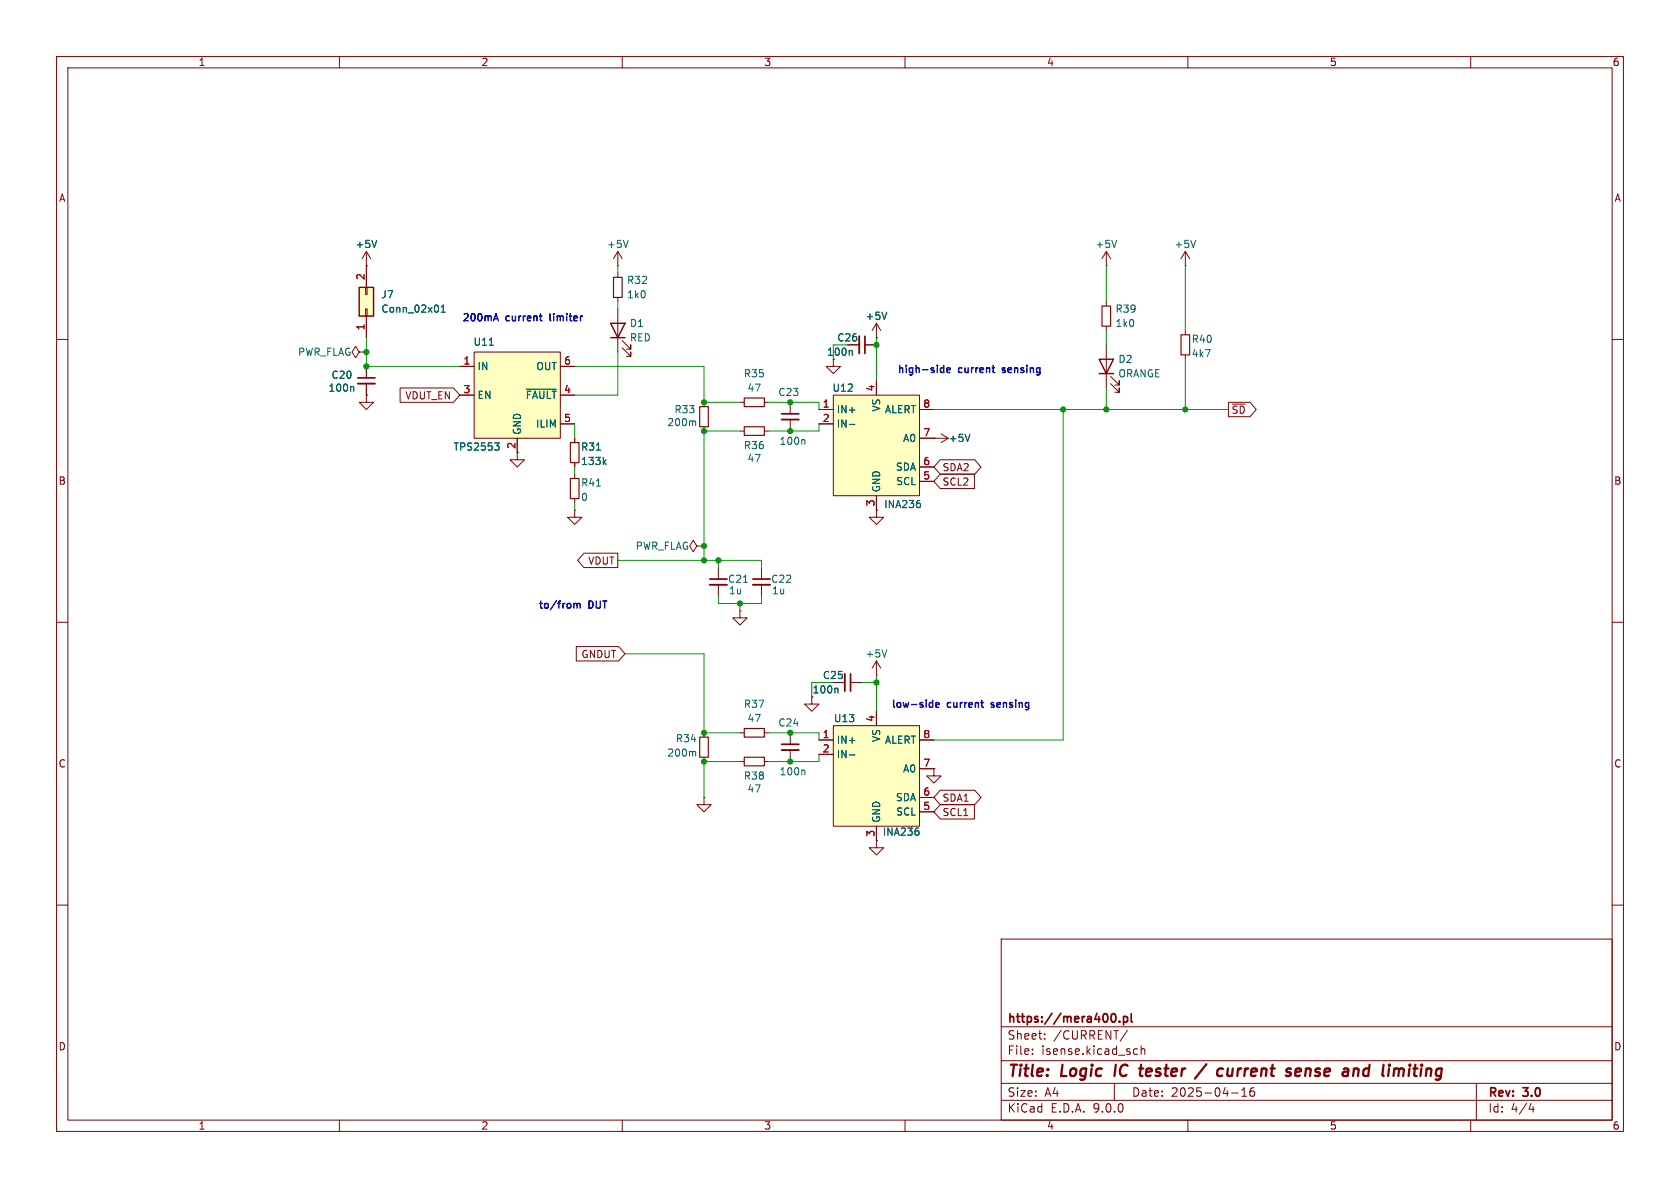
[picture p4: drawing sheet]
<svg xmlns="http://www.w3.org/2000/svg" width="297mm" height="210mm" viewBox="0 0 297 210" stroke-linecap="round" stroke-linejoin="round" font-family="sans-serif">
<g fill="none" stroke="#840000" stroke-width=".18">
<path d="M10 10h277v190h-277zM12 12h273v186h-273zM60 10v2M110 10v2M160 10v2M210 10v2M260 10v2M109.2 47h.1M109.2 44.5l.8 1.2M109.2 44.5l-.7 1.2M109.2 44.5v2.5M109.2 48.3v.7"/>
<path d="M109.2 52.6v.7M109.2 54.6v7.6M209.5 58.4v.8M10 60h2M110 61.5l1.5 1.5v-.8v.8h-.8M110 60.2l1.5 1.5v-.7v.7h-.8M209.5 62.7v.8M285 60h2M154.9 90.2v1.2h1.3l-1.3 1.3-1.2-1.3h1.2M154.9 90.2h.1M10 110h2M127 100.3v2.1"/>
<path d="M127 103.4v2M154.9 119.4h.1M154.9 116.8l.8 1.3M154.9 116.8l-.7 1.3M154.9 116.8v2.6M285 110h2M10 160h2M177 166h108v32h-108zM285 160h2M60 198v2M110 198v2M160 198v2"/>
<path d="M177 194.5h108M177 191.5h108M177 187.5h108M177 181.5h108M182.5 186.3v.1M182.5 185.5v.1M184.7 183.6v.1M184.7 182.8v.1M197 191.5v3M199.3 182.1l-1.3 2M200.5 186.3h.6M200.5 185.5h.6"/>
<path d="M201.7 185.5l.3-.1 .3 .1 .1 .9M201.7 184.9v1.5M210 198v2M217.7 193.2h1.2M219.5 193.8h.9M219.5 192.7l.5-.4v1.5M221.7 192.3a.59 .59 0 0 0-.7 .6v.6l.1 .2 .4 .1 .2-.1 .1-.5-.1-.3h-.5l-.2 .3M260 198v2M261 191.5v6.5M270.7 195l-.4 1.1h.9M271 195.6v1"/>
</g>
<path d="M197.3 188.2l-.3 2M201.4 188.9h.7M201.8 190.2h.2M213.3 188.1l-2.1 2.6M217.1 188.9l-.1 1.2a.57 .57 0 0 0 .8-.1M229.2 189l.6-.1 .1 .1 .1 .4-1 .1M229.8 190.1l-.6 .1M241.5 188.9l-.5 .4v.5l.1 .3 .6 .1M249.2 188.9l-.2 1.3M249.3 188.2l-.1 .1v.1" fill="none" stroke="#840000" stroke-width=".4"/>
<path d="M125.5 102.4h3M196.4 179.8l.2-.5 .2-.1a.81 .81 0 0 1 .6 .6 .81 .81 0 0 1-.3 .8h-.5l-.2-.5M198.6 179.8l.5-.1 .2 .3v.4l-.1 .2h-.6M198.6 179.7v1.5M200 179.2v1.3l.2 .2M197.9 180.5v.2" fill="none" stroke="#840000" stroke-width=".3"/>
<path d="M125.5 103.4h3" fill="none" stroke="#840000" stroke-width=".33"/>
<path d="M111 42.5l-.4 1.3M131.4 102.9h.8M156.8 114.9l-.5 1.2" fill="none" stroke="#006464" stroke-width=".18"/>
<path d="M107.9 57.2h2.6l-1.3 2.5zM107.9 59.7h2.6" fill="none" stroke="#840000" stroke-width=".25"/>
<path d="M108.5 49h1.5v3.6h-1.5zM208.8 59.2h1.5v3.5h-1.5z" fill="none" stroke="#840000" stroke-width=".2"/>
<path d="M147.3 69.9h15.3v17.7h-15.3z" fill="#ffffc2"/>
<g fill="none" stroke="#840000" stroke-width=".18">
<path d="M144.8 72.4h2.5M144.8 74.9h2.5M147.3 69.9h15.3v17.7h-15.3zM154.9 67.3v2.6M162.6 72.4h2.5M162.6 77.5h2.5M154.9 87.6v2.6M162.6 82.6h2.5M162.6 85.1h2.5M147.3 120.7h2.1M150.4 120.7h2M154.9 148.6v1.3h1.3l-1.3 1.2-1.2-1.2h1.2"/>
<path d="M154.9 148.6h.1"/>
</g>
<path d="M150.2 75h.9M162.6 89l.1 .2-.1 .5M148 121.7l.1 .1v.7" fill="none" stroke="#006464" stroke-width=".18"/>
<path d="M150.4 119.1v3.1" fill="none" stroke="#840000" stroke-width=".3"/>
<path d="M149.4 119.1v3.1" fill="none" stroke="#840000" stroke-width=".33"/>
<path d="M147.3 128.3h15.3v17.8h-15.3z" fill="#ffffc2"/>
<g fill="none" stroke="#840000" stroke-width=".18">
<path d="M154.9 59.7h.1M154.9 57.2v2.5M154.9 57.2l.8 1.2M154.9 57.2l-.7 1.2M124.5 71.1v.8M124.5 75.4v.8M130.8 71.1h.8M130.8 76.2h.8M135.1 71.1h.8M135.1 76.2h.8M139.7 71.1v2.1M139.7 74.2v2"/>
<path d="M165.1 77.5h.1M165.1 77.5h2.5M166.4 76.7l1.2 .8M167.6 77.5l-1.2 .7M91.4 80v1.3h1.3l-1.3 1.3-1.2-1.3h1.2M123.2 96.5l-.6-1-.7 1 .7 1 .6-1h1.3M124.5 96.5h.1M130.8 108v1.2h1.3l-1.3 1.3-1.3-1.3h1.3M130.8 108h.1M134.6 100.3v2.1M134.6 103.4v2M124.5 129.5v.8"/>
<path d="M124.5 133.9v.7M130.8 129.5h.8M130.8 134.6h.8M135.1 129.5h.8M135.1 134.6h.8M139.7 129.5v2.1M139.7 132.6v2M143.5 123.2v1.3h1.3l-1.3 1.2-1.3-1.2h1.3M144.8 130.8h2.5M144.8 133.4h2.5M147.3 128.3h15.3v17.8h-15.3zM154.9 125.7v2.6"/>
<path d="M162.6 130.8h2.5M162.6 135.9h2.5M165.1 135.9v1.3h1.3l-1.3 1.2-1.3-1.2h1.3M165.1 135.9h.1M124.5 141v1.2h1.2l-1.2 1.3-1.3-1.3h1.3M124.5 141h.1M154.9 146.1v2.5M162.6 141h2.5M162.6 143.5h2.5"/>
</g>
<path d="M156.8 55.2l-.5 1.3M122.6 74.4l.4 .2v.7M142.1 77.7l.2 .2v.7M171.5 76.8l-.5 1.2M122.6 132.8l.4 .2v.7M142.1 136.1l.2 .2v.7M150.2 133.4h.9M162.4 146.9l.1 .2-.1 .5" fill="none" stroke="#006464" stroke-width=".18"/>
<path d="M138.2 73.2h3M133.1 102.4h3M138.2 131.6h3" fill="none" stroke="#840000" stroke-width=".3"/>
<path d="M138.2 74.2h3M133.1 103.4h3M138.2 132.6h3" fill="none" stroke="#840000" stroke-width=".33"/>
<path d="M123.7 71.9h1.5v3.5h-1.5zM131.6 70.4h3.5v1.5h-3.5zM131.6 75.4h3.5v1.6h-3.5zM123.7 130.3h1.5v3.6h-1.5zM131.6 128.8h3.5v1.5h-3.5zM131.6 133.9h3.5v1.5h-3.5z" fill="none" stroke="#840000" stroke-width=".2"/>
<path d="M63.5 50.8h2.5v5.1h-2.5z" fill="#ffffc2"/>
<path d="M63.5 50.8h2.5v5.1h-2.5z" fill="none" stroke="#840000" stroke-width=".25"/>
<path d="M64.6 54.6h.3v1.3h-.3zM64.6 50.8h.3v1.3h-.3zM64.8 47h.1M64.8 44.5v6.3M64.8 55.9v3.8M64.8 44.5l.7 1.2M64.8 44.5l-.8 1.2M195.6 53.3v.8M195.6 57.7v.7M147.3 63.5v1.3h1.3l-1.3 1.2-1.3-1.2h1.3M149.9 61h2M152.9 61h2" fill="none" stroke="#840000" stroke-width=".18"/>
<path d="M66.6 42.5l-.4 1.3M78 55.2h.7M78 54.3l.4-.4v1.3M150.5 62l.2 .1v.7" fill="none" stroke="#006464" stroke-width=".18"/>
<path d="M152.9 59.4v3.1" fill="none" stroke="#840000" stroke-width=".3"/>
<path d="M151.9 59.4v3.1" fill="none" stroke="#840000" stroke-width=".33"/>
<path d="M194.8 54.1h1.5v3.6h-1.5z" fill="none" stroke="#840000" stroke-width=".2"/>
<path d="M83.8 62.2h15.3v15.3h-15.3z" fill="#ffffc2"/>
<g fill="none" stroke="#840000" stroke-width=".18">
<path d="M64.8 47h.1M64.8 47v3.8M64.8 55.9v3.8M154.9 59.7h.1M195.6 47h.1M195.6 44.5v2.5M195.6 44.5l.7 1.2M195.6 44.5l-.8 1.2M209.5 47h.1M209.5 44.5l.8 1.2M209.5 44.5l-.7 1.2M209.5 44.5v2.5"/>
<path d="M63.5 62.2l-.6-1-.7 1 .7 1 .6-1h1.3M64.8 69.9v1.2h1.2l-1.2 1.3-1.3-1.3h1.3M64.8 69.9h.1M64.8 62.2h.1M64.8 64.8v2M64.8 67.8v2.1M70.7 68.6h9.5l1.1 1.3-1.1 1.2h-9.5zM81.3 64.8h2.5M81.3 69.9h2.5M83.8 62.2h15.3v15.3h-15.3zM91.4 77.5v2.5M99.1 64.8h2.5"/>
<path d="M99.1 69.9h2.5M99.1 74.9h2.5M101.6 77.5v.7M144.8 74.9h2.5M144.8 72.4h2.5M149.9 61h2M152.9 61h2M154.9 67.3v2.6M162.6 72.4h2.5M162.6 77.5h2.5M165.1 77.5h.1M195.6 61v7.6"/>
<path d="M196.3 67.8l1.6 1.5v-.7v.7h-.8M196.3 66.5l1.6 1.6v-.8v.8h-.8M217.2 71.1h3.8l1.1 1.3-1.1 1.3h-3.8zM101.6 90.2v1.2h1.3l-1.3 1.3-1.3-1.3h1.3M101.6 90.2h.1M101.6 81.8v.8M101.6 83.8v.8M101.6 88.1v.8M103.2 97.8h6v2.5h-6l-1.1-1.2zM154.9 90.2h.1M154.9 87.6v2.6M162.6 82.6h2.5"/>
<path d="M162.6 85.1h2.5M166.2 81.3h6.1l1.1 1.3-1.1 1.2h-6.1l-1.1-1.2zM166.2 83.8h6.1v2.6h-6.1l-1.1-1.3zM101.9 114.3h7.5l1.1 1.3-1.1 1.2h-7.5zM144.8 130.8h2.5M144.8 133.4h2.5M147.3 120.7h2.1M150.4 120.7h2M154.9 125.7v2.6M162.6 130.8h2.5M162.6 135.9h2.5M165.1 135.9h.1"/>
<path d="M166.2 139.7h6.1l1.1 1.3-1.1 1.2h-6.1l-1.1-1.2zM154.9 148.6h.1M154.9 146.1v2.5M162.6 141h2.5M162.6 143.5h2.5M166.2 142.2h6.1v2.6h-6.1l-1.1-1.3z"/>
</g>
<g fill="none" stroke="#006464" stroke-width=".18">
<path d="M66.6 42.5l-.4 1.3M78 55.2h.7M78 54.3l.4-.4v1.3M156.8 55.2l-.5 1.3M197.4 42.5l-.4 1.3M211.4 42.5l-.4 1.3M62.4 68.3l.1 .2v.7M86.5 61h.7M87.4 78.3h.8l-.4 .5M88 78.8l.2 .2v.3l-.2 .3M93.1 68.8h5.2M105.4 79.6h.8"/>
<path d="M150.2 75h.9M150.5 62l.2 .1v.7M171.5 76.8l-.5 1.2M105.4 85.9h.8M106.8 81.6l.3 .5M107.1 81.3l-.4 .5M162.6 89l.1 .2-.1 .5M148 121.7l.1 .1v.7M150.2 133.4h.9M162.4 146.9l.1 .2-.1 .5"/>
</g>
<path d="M100.8 78.2h1.6v3.6h-1.6zM100.8 84.6h1.6v3.5h-1.6z" fill="none" stroke="#840000" stroke-width=".2"/>
<path d="M194.3 63.5h2.5l-1.2 2.5zM194.3 66h2.5" fill="none" stroke="#840000" stroke-width=".25"/>
<path d="M63.2 66.8h3.1" fill="none" stroke="#840000" stroke-width=".3"/>
<path d="M63.2 67.8h3.1" fill="none" stroke="#840000" stroke-width=".33"/>
<g fill="none" stroke="#009600" stroke-width=".18">
<path d="M64.8 59.7v5.1h16.5M109.2 47v1.3M109.2 53.3v1.3M154.9 59.7v7.6M195.6 47v6.3M195.6 58.4v2.6M209.5 47v11.4M101.6 64.8h22.9v6.3h6.3M101.6 74.9v2.6M109.2 62.2v7.7h-7.6M130.8 76.2h-6.3v22.9M135.9 71.1h8.9v1.3"/>
<path d="M144.8 74.9v1.3h-8.9M149.9 61h-2.6v2.5M165.1 72.4h52.1M188 72.4v58.4h-22.9M195.6 68.6v3.8M209.5 63.5v8.9M101.6 82.6v1.2M101.6 88.9v1.3M109.2 99.1h25.4v1.2M127 99.1v1.2M110.5 115.6h14v13.9h6.3M127 105.4v1.3h7.6v-1.3"/>
<path d="M130.8 106.7v1.3M154.9 119.4v6.3M130.8 134.6h-6.3v6.4M135.9 129.5h8.9v1.3M144.8 133.4v1.2h-8.9M147.3 120.7h-3.8v2.5M152.4 120.7h2.5"/>
</g>
<path d="M87.4 56.3h.6M87.7 55.4l.4 1.3M167.4 65.4l.6-.1-.1-.2-.3-.1-.2 .2 .1 .6h.4M101.5 106.7h.3l.2 .1M102 106.8l.2-.1h.3l.1 .8M102 106.8v.7M165.4 124.6l.6-.1v-.2l-.4-.1-.2 .2 .1 .6h.5" fill="none" stroke="#0000c2" stroke-width=".25"/>
<g fill="#009600" stroke="#009600" stroke-width=".18">
<circle cx="64.8" cy="64.8" r=".46"/>
<circle cx="124.5" cy="71.1" r=".46"/>
<circle cx="124.5" cy="76.2" r=".46"/>
<circle cx="64.8" cy="62.2" r=".46"/>
<circle cx="139.7" cy="129.5" r=".46"/>
<circle cx="139.7" cy="134.6" r=".46"/>
<circle cx="154.9" cy="120.7" r=".46"/>
<circle cx="124.5" cy="99.1" r=".46"/>
<circle cx="124.5" cy="96.5" r=".46"/>
<circle cx="139.7" cy="76.2" r=".46"/>
<circle cx="139.7" cy="71.1" r=".46"/>
<circle cx="127" cy="99.1" r=".46"/>
<circle cx="124.5" cy="129.5" r=".46"/>
<circle cx="124.5" cy="134.6" r=".46"/>
<circle cx="130.8" cy="106.7" r=".46"/>
<circle cx="188" cy="72.4" r=".46"/>
<circle cx="195.6" cy="72.4" r=".46"/>
<circle cx="209.5" cy="72.4" r=".46"/>
<circle cx="154.9" cy="61" r=".46"/>
</g>
<g font-size="2.8" fill="#840000">
<text x="178" y="190.9">Title:</text>
<text x="187.7" y="190.9">Logic</text>
<text x="197.9" y="190.9">IC</text>
<text x="203.2" y="190.9">tester</text>
<text x="214.1" y="190.9">/</text>
<text x="218.5" y="190.9">current</text>
<text x="231.5" y="190.9">sense</text>
<text x="242.3" y="190.9">and</text>
<text x="250" y="190.9">limiting</text>
</g>
<g font-size="2.1" fill="#840000">
<text x="178" y="184">Sheet:</text>
<text x="178" y="181.2">https://mera400.pl</text>
<text x="186.2" y="184">/CURRENT/</text>
<text x="178" y="186.7">File:</text>
<text x="184.1" y="186.7">isense.kicad_sch</text>
<text x="178" y="196.9">KiCad</text>
<text x="178" y="194.1">Size:</text>
<text x="184.7" y="194.1">A4</text>
<text x="185.7" y="196.9">E.D.A.</text>
<text x="193.3" y="196.9">9.0.0</text>
<text x="200" y="194.1">Date:</text>
<text x="207" y="194.1">2025-04-16</text>
<text x="263" y="194.3">Rev:</text>
<text x="263" y="196.9">Id:</text>
<text x="267.1" y="196.9">4/4</text>
<text x="269.4" y="194.3">3.0</text>
</g>
<g font-size="1.8" fill="#840000">
<text x="35" y="11.9">1</text>
<text x="85" y="11.9">2</text>
<text x="135" y="11.9">3</text>
<text x="185" y="11.9">4</text>
<text x="235" y="11.9">5</text>
<text x="285" y="11.9">6</text>
<text x="10.3" y="35.9">A</text>
<text x="285.3" y="35.9">A</text>
<text x="146.1" y="63.1">100n</text>
<text x="71.5" y="70.8">VDUT_EN</text>
<text x="217.6" y="73.3">~{SD}</text>
<text x="91.2" y="79.4" transform="rotate(-90 91.2 79.4)">2</text>
<text x="166.5" y="83.5">SDA2</text>
<text x="10.3" y="85.9">B</text>
<text x="166.5" y="86">SCL2</text>
<text x="285.3" y="85.9">B</text>
<text x="103.9" y="100">VDUT</text>
<text x="102.7" y="116.5">GNDUT</text>
<text x="143.6" y="122.8">100n</text>
<text x="10.3" y="135.9">C</text>
<text x="285.3" y="135.9">C</text>
<text x="166.5" y="141.9">SDA1</text>
<text x="166.5" y="144.5">SCL1</text>
<text x="10.3" y="185.9">D</text>
<text x="285.3" y="185.9">D</text>
<text x="35" y="199.9">1</text>
<text x="85" y="199.9">2</text>
<text x="135" y="199.9">3</text>
<text x="185" y="199.9">4</text>
<text x="235" y="199.9">5</text>
<text x="285" y="199.9">6</text>
</g>
<g font-size="1.8" fill="#006464">
<text x="62.7" y="44">+5V</text>
<text x="107.2" y="44">+5V</text>
<text x="193.6" y="44">+5V</text>
<text x="207.5" y="44">+5V</text>
<text x="67.3" y="52.9">J7</text>
<text x="110.8" y="52.9">1k0</text>
<text x="110.8" y="50.4">R32</text>
<text x="67.3" y="55.5">Conn_02x01</text>
<text x="111.3" y="58">D1</text>
<text x="152.9" y="56.7">+5V</text>
<text x="197.1" y="58">1k0</text>
<text x="197.1" y="55.5">R39</text>
<text x="52.6" y="63.1">PWR_FLAG</text>
<text x="83.6" y="61.3">U11</text>
<text x="84.3" y="65.6">IN</text>
<text x="94.7" y="65.6">OUT</text>
<text x="111.3" y="60.6">RED</text>
<text x="147.9" y="60.6">C26</text>
<text x="197.6" y="64.4">D2</text>
<text x="210.6" y="63.3">4k7</text>
<text x="210.6" y="60.8">R40</text>
<text x="58" y="69.4">100n</text>
<text x="58.5" y="67.2">C20</text>
<text x="84.3" y="70.7">EN</text>
<text x="92.8" y="70.7">~{FAULT}</text>
<text x="131.4" y="66.9">R35</text>
<text x="132" y="69.4">47</text>
<text x="137.5" y="70.2">C23</text>
<text x="147.1" y="69.4">U12</text>
<text x="197.6" y="66.9">ORANGE</text>
<text x="92.3" y="77" transform="rotate(-90 92.3 77)">GND</text>
<text x="94.7" y="75.8">ILIM</text>
<text x="117.9" y="75.5">200m</text>
<text x="119.1" y="73.3">R33</text>
<text x="147.8" y="73.3">IN+</text>
<text x="147.8" y="75.8">IN-</text>
<text x="155.8" y="72.9" transform="rotate(-90 155.8 72.9)">VS</text>
<text x="156.3" y="73.3">ALERT</text>
<text x="80.1" y="79.9">TPS2553</text>
<text x="102.6" y="79.9">R31</text>
<text x="102.6" y="82.4">133k</text>
<text x="131.4" y="79.6">R36</text>
<text x="132" y="81.9">47</text>
<text x="137.7" y="78.8">100n</text>
<text x="158.3" y="83.4">SDA</text>
<text x="159.6" y="78.3">A0</text>
<text x="167.6" y="78.3">+5V</text>
<text x="102.6" y="88.7">0</text>
<text x="102.6" y="86.2">R41</text>
<text x="155.8" y="87.1" transform="rotate(-90 155.8 87.1)">GND</text>
<text x="158.3" y="86">SCL</text>
<text x="156.2" y="90">INA236</text>
<text x="112.3" y="97.4">PWR_FLAG</text>
<text x="128.6" y="103.2">C21</text>
<text x="128.8" y="105.3">1u</text>
<text x="136.2" y="103.2">C22</text>
<text x="136.4" y="105.3">1u</text>
<text x="152.9" y="116.4">+5V</text>
<text x="131.4" y="125.3">R37</text>
<text x="145.4" y="120.2">C25</text>
<text x="119.4" y="131.4">R34</text>
<text x="132" y="127.9">47</text>
<text x="137.5" y="128.6">C24</text>
<text x="147.3" y="127.9">U13</text>
<text x="147.8" y="131.7">IN+</text>
<text x="155.8" y="131.3" transform="rotate(-90 155.8 131.3)">VS</text>
<text x="156.3" y="131.7">ALERT</text>
<text x="117.9" y="134">200m</text>
<text x="137.7" y="137.3">100n</text>
<text x="147.8" y="134.2">IN-</text>
<text x="159.6" y="136.8">A0</text>
<text x="131.4" y="138">R38</text>
<text x="132" y="140.3">47</text>
<text x="158.3" y="141.8">SDA</text>
<text x="155.8" y="145.5" transform="rotate(-90 155.8 145.5)">GND</text>
<text x="156" y="147.9">INA236</text>
<text x="158.3" y="144.4">SCL</text>
</g>
<g font-size="1.8" fill="#a90000">
<text x="64.5" y="49.6" transform="rotate(-90 64.5 49.6)">2</text>
<text x="64.5" y="58.5" transform="rotate(-90 64.5 58.5)">1</text>
<text x="81.8" y="64.5">1</text>
<text x="99.6" y="64.5">6</text>
<text x="81.8" y="69.6">3</text>
<text x="99.6" y="69.6">4</text>
<text x="154.7" y="69.3" transform="rotate(-90 154.7 69.3)">4</text>
<text x="99.6" y="74.7">5</text>
<text x="145.3" y="72.1">1</text>
<text x="145.3" y="74.7">2</text>
<text x="163.1" y="72.1">8</text>
<text x="163.1" y="77.2">7</text>
<text x="163.1" y="82.3">6</text>
<text x="154.7" y="89.6" transform="rotate(-90 154.7 89.6)">3</text>
<text x="163.1" y="84.8">5</text>
<text x="145.3" y="130.6">1</text>
<text x="154.7" y="127.7" transform="rotate(-90 154.7 127.7)">4</text>
<text x="163.1" y="130.6">8</text>
<text x="145.3" y="133.1">2</text>
<text x="163.1" y="135.6">7</text>
<text x="163.1" y="140.7">6</text>
<text x="163.1" y="143.3">5</text>
<text x="154.7" y="148" transform="rotate(-90 154.7 148)">3</text>
</g>
<g font-size="1.8" fill="#0000c2">
<text x="81.6" y="57.2">200mA</text>
<text x="89.4" y="57.2">current</text>
<text x="97.7" y="57.2">limiter</text>
<text x="158.5" y="66.3">high-side</text>
<text x="169.5" y="66.3">current</text>
<text x="177.7" y="66.3">sensing</text>
<text x="95" y="108">to/from</text>
<text x="104.1" y="108">DUT</text>
<text x="157.4" y="125.5">low-side</text>
<text x="167.5" y="125.5">current</text>
<text x="175.7" y="125.5">sensing</text>
</g>
</svg>
